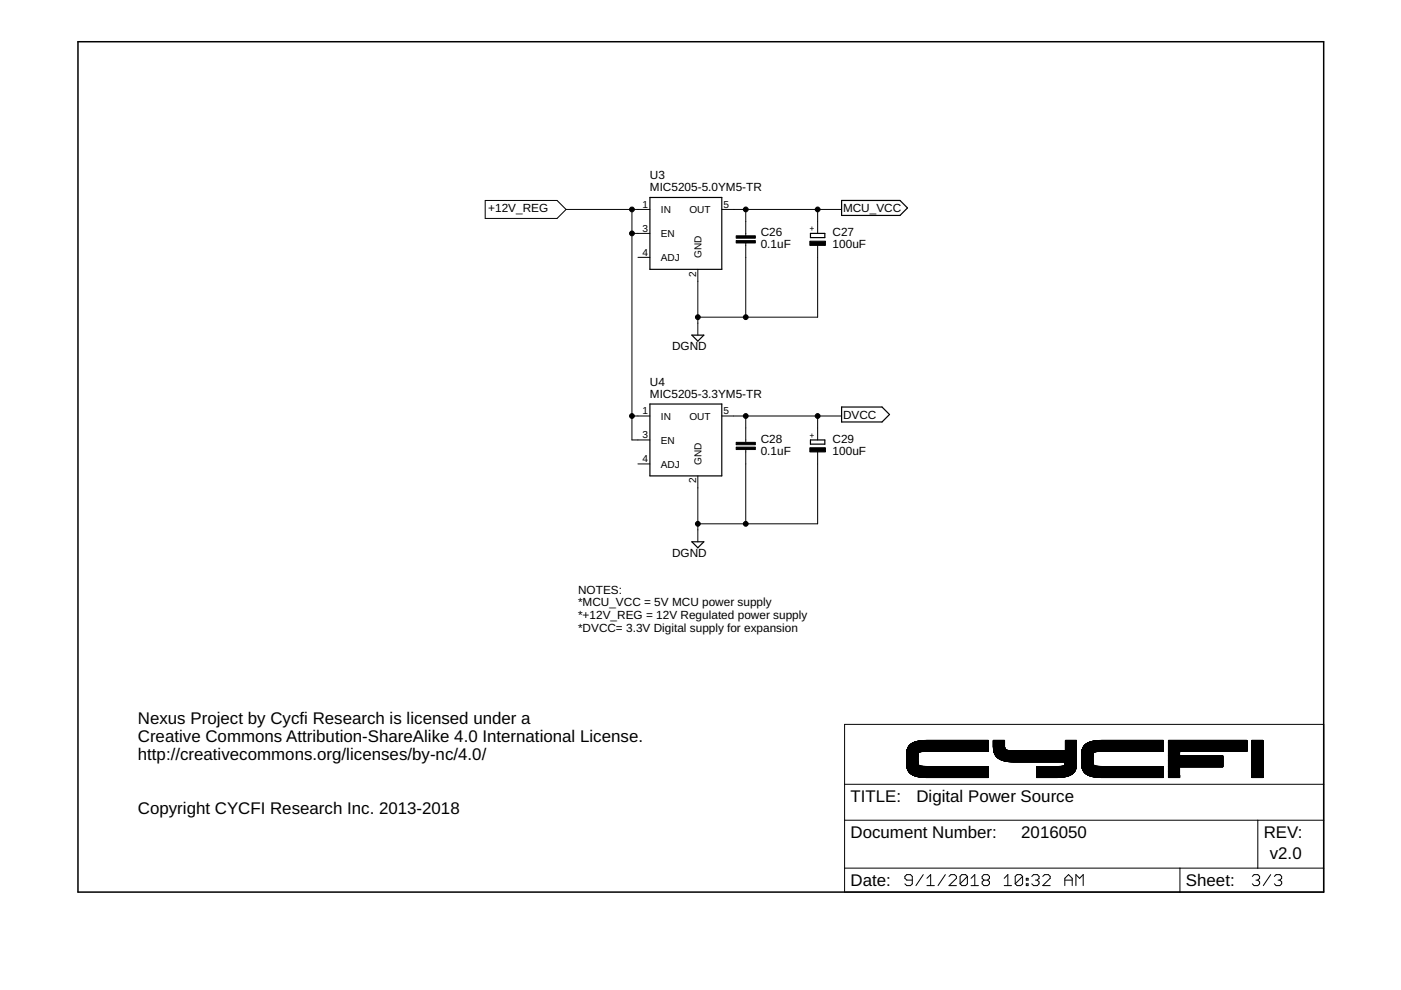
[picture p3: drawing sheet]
<svg xmlns="http://www.w3.org/2000/svg" width="297mm" height="210mm" viewBox="0 0 297 210" stroke-linecap="round" stroke-linejoin="round" font-family="sans-serif">
<path d="M137.8 41.9h15.2v15.2h-15.2zM171.8 49.5h3.1v.9h-3.1zM178.4 42.5h12.4l1.6 1.6-1.6 1.6h-12.4zM146.7 71.1h2.5l-1.2 1.2zM137.8 85.7h15.2v15.2h-15.2zM171.8 93.3h3.1v.9h-3.1zM178.4 86.3h8.6l1.6 1.6-1.6 1.6h-8.6zM146.7 114.9h2.5l-1.2 1.2z" fill="none" stroke="#000" stroke-width=".25"/>
<g fill="none" stroke="#000" stroke-width=".21">
<path d="M102.9 42.5h15.2l1.9 1.9-1.9 1.9h-15.2zM120 44.4h17.8M134 49.5h3.8M134 44.4v48.9h3.8M135.3 54.6h2.5M148 57.1v14M153 44.4h25.4M158.1 44.4v5.6M158.1 51.5v15.7M173.4 44.4v5.1M173.4 52v15.2h-25.4M134 88.2h3.8"/>
<path d="M135.3 98.4h2.5M153 88.2h25.4M158.1 88.2v5.6M158.1 95.3v15.8M173.4 88.2v5.1M173.4 95.8v15.3h-25.4M148 100.9v14M179.1 153.6h101.5v35.5h-101.5zM192.2 160h2.4M192.2 159.9h2.4M192.2 159.8h2.5M192.3 159.3h17.2"/>
<path d="M192.3 159.2h17.2M192.3 159.1h17.2M192.3 159h17.2M192.3 158.9h17.2M192.4 158.9h17.1M192.4 158.8h17.1M192.4 158.7h17.1M192.4 158.6h17.1M192.5 158.6h17M192.5 158.5h17M192.6 158.4h16.9M192.6 158.3h16.9"/>
<path d="M192.7 158.2h16.8M192.7 158.1h16.8M192.8 158.1h16.7M192.8 158h16.7M192.9 158h16.6M193 157.9h16.5M193.1 157.8h16.4M193.2 157.7h16.3M193.3 157.6h16.2M193.4 157.6h16.1M193.5 157.5h16M193.7 157.4h15.8"/>
<path d="M193.8 157.4h15.7M194 157.3h15.5M194.1 157.3h15.4M194.3 157.2h15.2M194.4 157.2h15.1M194.7 159.9h-2.5M194.7 159.7l-2.5 .1M194.7 159.7h-2.5M194.7 159.6l-2.5 .1M194.7 157.1h14.8M194.8 159.6h-2.6M194.8 159.5l-2.6 .1"/>
<path d="M194.9 159.5h-2.7M195 157.1h14.5M195.1 159.4h-2.8M195.4 159.4h-3.1M195.6 157h13.9M196.4 157h13.1M209.5 159.3h-17.2M210.6 158.4h2.4M210.6 158.3h2.4M210.6 158.2h2.4M210.6 158.1h2.4M210.6 158h2.4"/>
<path d="M210.6 157.9h2.4M210.6 157.8h2.4M210.6 157.7h2.4M210.6 157.6h2.4M210.6 157.5h2.4M210.6 157.4h2.4M210.6 157.3h2.4M210.6 157.2h2.4M210.6 157.1h2.4M210.6 157h2.4M210.6 158.8h2.6M210.6 158.7l2.5 .1"/>
<path d="M210.6 158.7h2.5M210.6 158.6l2.5 .1M210.6 158.6h2.4M210.6 158.5l2.4 .1M210.6 158.5h2.4M210.7 159h2.7M210.7 158.9l2.7 .1M210.7 158.9h2.6M210.7 158.8l2.5 .1M210.7 159.1h3.2M210.7 159l3 .1M210.7 159.2h17.5"/>
<path d="M210.7 159.3h17.5M210.7 159.4h17.5M210.8 159.5h17.4M210.8 159.4h17.4M210.8 159.6h17.4M210.8 159.7h17.4M210.9 159.8h17.3M210.9 159.7h17.3M210.9 159.9h17.3M210.9 160h17.3M211 160h17.2M225.9 159.1h2.3"/>
<path d="M225.9 159h2.3M225.9 158.9h2.3M225.9 158.8h2.3M225.9 158.7h2.3M225.9 158.6h2.3M225.9 158.5h2.3M225.9 158.4h2.3M225.9 158.3h2.3M225.9 158.2h2.3M225.9 158.1h2.3M225.9 158h2.3M225.9 157.9h2.3"/>
<path d="M225.9 157.8h2.3M225.9 157.7h2.3M225.9 157.6h2.3M225.9 157.5h2.3M225.9 157.4h2.3M225.9 157.3h2.3M225.9 157.2h2.3M225.9 157.1h2.3M225.9 157h2.3M229.3 160h2.4M229.3 160h2.5M229.3 159.9h2.5"/>
<path d="M229.3 159.8h2.5M229.3 159.7h2.5M229.4 159.3h17.2M229.4 159.2h17.2M229.4 159.1h17.2M229.4 159h17.2M229.4 158.9h17.2M229.5 158.9h17.1M229.5 158.8h17.1M229.5 158.7h17.1M229.6 158.6h17M229.6 158.5h17"/>
<path d="M229.7 158.4h16.9M229.7 158.3h16.9M229.8 158.2h16.8M229.8 158.1h16.8M229.9 158.1h16.7M230 158h16.6M230 157.9h16.6M230.1 157.9h16.5M230.2 157.8h16.4M230.3 157.8h16.3M230.3 157.7h16.3M230.4 157.6h16.2"/>
<path d="M230.5 157.6h16.1M230.6 157.5h16M230.7 157.5h15.9M230.8 157.4h15.8M230.9 157.4h15.7M231.1 157.3h15.5M231.2 157.3h15.4M231.4 157.2h15.2M231.6 157.2h15M231.8 159.9h-2.5M231.8 159.7h-2.5M231.9 159.6l-2.6 .1"/>
<path d="M231.9 157.1h14.7M231.9 159.6h-2.6M231.9 159.5l-2.5 .1M232.1 159.5h-2.7M232.1 157.1h14.5M232.2 159.4h-2.8M232.5 159.4h-3.1M232.7 157h13.9M233.6 157h13M246.6 159.3h-17.2M247.7 160h2.4M247.7 159.9h2.4"/>
<path d="M247.7 159.8h2.4M247.7 159.7h2.4M247.7 159.6h2.4M247.7 159.5h2.4M247.7 159.4h2.4M247.7 159.3h16.7M247.7 159.2h16.7M247.7 159.1h16.7M247.7 159h16.7M247.7 158.9h16.7M247.7 158.8h16.7M247.7 158.7h16.7"/>
<path d="M247.7 158.6h16.7M247.7 158.5h16.7M247.7 158.4h16.7M247.7 158.3h16.7M247.7 158.2h16.7M247.7 158.1h16.7M247.7 158h16.7M247.7 157.9h16.7M247.7 157.8h16.7M247.7 157.7h16.7M247.7 157.6h16.7M247.7 157.5h16.7"/>
<path d="M247.7 157.4h16.7M247.7 157.3h16.7M247.7 157.2h16.7M247.7 157.1h16.7M247.7 157h16.7M264.4 159.3h-16.7M265.4 160h2.4M265.4 159.9h2.4M265.4 159.8h2.4M265.4 159.7h2.4M265.4 159.6h2.4M265.4 159.5h2.4"/>
<path d="M265.4 159.4h2.4M265.4 159.3h2.4M265.4 159.2h2.4M265.4 159.1h2.4M265.4 159h2.4M265.4 158.9h2.4M265.4 158.8h2.4M265.4 158.7h2.4M265.4 158.6h2.4M265.4 158.5h2.4M265.4 158.4h2.4M265.4 158.3h2.4"/>
<path d="M265.4 158.2h2.4M265.4 158.1h2.4M265.4 158h2.4M265.4 157.9h2.4M265.4 157.8h2.4M265.4 157.7h2.4M265.4 157.6h2.4M265.4 157.5h2.4M265.4 157.4h2.4M265.4 157.3h2.4M265.4 157.2h2.4M265.4 157.1h2.4"/>
<path d="M265.4 157h2.4M179.1 173.9h101.5M179.1 166.3h101.5M192.2 162.3l2.8 .1M192.2 162.3h2.7M192.2 162.2l2.6 .1M192.2 162.2h2.6M192.2 162.1l2.5 .1M192.2 162.1h2.5M192.2 162h2.5M192.2 161.9h2.4M192.2 161.8h2.4"/>
<path d="M192.2 161.7h2.4M192.2 161.6h2.4M192.2 161.5h2.4M192.2 161.4h2.4M192.2 161.3h2.4M192.2 161.2h2.4M192.2 161.1h2.4M192.2 161h2.4M192.2 160.9h2.4M192.2 160.8h2.4M192.2 160.7h2.4M192.2 160.6h2.4"/>
<path d="M192.2 160.5h2.4M192.2 160.4h2.4M192.2 160.3h2.4M192.2 160.2h2.4M192.2 160.1h2.4M192.3 162.5h17.2M192.3 162.5h3.5M192.3 162.4h3.1M192.3 162.7h17.2M192.3 162.6h17.2M192.3 162.8h17.2M192.3 162.9h17.2"/>
<path d="M192.4 163h17.1M192.4 163.1h17.1M192.4 163.2h17.1M192.5 163.2h17M192.5 163.3h17M192.6 163.4h16.9M192.6 163.5h16.9M192.6 163.6h16.9M192.7 163.6h16.8M192.7 163.7h16.8M192.8 163.7h16.7M192.8 163.8h16.7"/>
<path d="M192.9 163.9h16.6M193 163.9h16.5M193 164h16.5M193.1 164h16.4M193.1 164.1h16.4M193.2 164.1h16.3M193.3 164.2h16.2M193.4 164.3h16.1M193.5 164.3h16M193.6 164.4h15.9M193.7 164.4h15.8M193.8 164.5h15.7"/>
<path d="M194 164.5h15.5M194.1 164.6h15.4M194.3 164.6h15.2M194.5 164.7h15M194.6 160.3h-2.4M194.6 160.1h-2.4M194.7 164.7h14.8M195.1 164.8h14.4M195.6 164.8h13.9M211 160.1h17.2M211.1 160.2h17.1M211.2 160.3h17"/>
<path d="M211.2 160.4h17M211.3 160.4h16.9M211.3 160.5h16.9M211.4 160.5h16.8M211.4 160.6h16.8M211.5 160.6h16.7M211.6 160.7h16.6M211.7 160.8h16.5M211.8 160.8h16.4M211.9 160.9h16.3M211.9 161h16.3M212.1 161h16.1"/>
<path d="M212.1 161.1h16.1M212.3 161.1h15.9M212.4 161.2h15.8M212.6 161.2h15.6M212.7 161.3h15.5M212.9 161.3h15.3M213.1 161.4h15.1M213.4 161.4h14.8M213.7 161.5h14.5M214.4 161.5h13.8M219.8 163.5h8.1M219.8 163.4h8.1"/>
<path d="M219.8 163.2h8.2M219.8 163h8.3M219.8 162.9h8.3M219.8 162.8h8.3M219.8 162.7h8.4M219.8 162.6h8.4M224.9 164.8l-5.1 .1M225 162.5h3.2M225.3 162.4h2.9M225.4 164.8h-5.6M225.6 162.4h2.6M225.6 162.3h2.6"/>
<path d="M225.7 162.3h2.5M225.7 162.2h2.5M225.8 164.7l-6 .1M225.8 162.1h2.4M225.8 162h2.4M225.8 161.9h2.4M225.8 161.8h2.4M225.8 161.7h2.4M225.8 161.6h2.4M225.9 164.7h-6.1M226.2 164.6l-6.4 .1M226.4 164.6h-6.6"/>
<path d="M226.5 164.5h-6.7M226.7 164.5h-6.9M226.8 164.4h-7M226.9 164.4h-7.1M227 164.3h-7.2M227.1 164.3h-7.3M227.2 164.2h-7.4M227.2 164.1l-7.4 .1M227.4 164.1h-7.6M227.4 164l-7.6 .1M227.5 164h-7.7M227.5 163.9l-7.7 .1"/>
<path d="M227.6 163.9h-7.8M227.6 163.8l-7.8 .1M227.7 163.8h-7.9M227.7 163.7h-7.9M227.8 163.7h-8M227.8 163.6h-8M227.9 163.6h-8.1M227.9 163.4l-8.1 .1M228 163.3l-8.2 .1M228 163.3h-8.2M228 163.2l-8.2 .1M228 163.1l-8.2 .1"/>
<path d="M228.1 163.1h-8.3M228.1 163h-8.3M228.1 162.9h-8.3M228.2 162.7l-8.4 .1M228.2 162.6h-8.4M228.2 162.5h-8.4M229.3 162.2l2.6 .1M229.3 162.2h2.6M229.3 162.1l2.6 .1M229.3 162.1h2.5M229.3 162l2.5 .1M229.3 162h2.5"/>
<path d="M229.3 161.9h2.5M229.3 161.8h2.4M229.3 161.7h2.4M229.3 161.6h2.4M229.3 161.5h2.4M229.3 161.4h2.4M229.3 161.3h2.4M229.3 161.2h2.4M229.3 161.1h2.4M229.3 161h2.4M229.3 160.9h2.4M229.3 160.8h2.4"/>
<path d="M229.3 160.7h2.4M229.3 160.6h2.4M229.3 160.5h2.4M229.3 160.4h2.4M229.3 160.3h2.4M229.3 160.2h2.4M229.3 160.1h2.4M229.4 162.5h17.2M229.4 162.5h3.5M229.4 162.4h3.1M229.4 162.3l2.7 .1M229.4 162.3h2.6"/>
<path d="M229.4 162.6h17.2M229.4 162.8h17.2M229.4 162.7h17.2M229.4 162.9h17.2M229.5 163h17.1M229.5 162.9h17.1M229.5 163.1h17.1M229.6 163.2h17M229.6 163.3h17M229.7 163.4h16.9M229.7 163.5h16.9M229.7 163.6h16.9"/>
<path d="M229.8 163.6h16.8M229.8 163.7h16.8M229.9 163.7h16.7M229.9 163.8h16.7M230 163.8h16.6M230 163.9h16.6M230.1 163.9h16.5M230.1 164h16.5M230.2 164h16.4M230.3 164.1h16.3M230.4 164.2h16.2M230.5 164.3h16.1"/>
<path d="M230.6 164.3h16M230.7 164.4h15.9M230.8 164.4h15.8M230.9 164.5h15.7M231.1 164.5h15.5M231.2 164.6h15.4M231.4 164.6h15.2M231.6 164.7h15M231.7 160.3h-2.4M231.8 164.7h14.8M232.2 164.8h14.4M232.7 164.8h13.9"/>
<path d="M247.7 164.8h2.4M247.7 164.7h2.4M247.7 164.6h2.4M247.7 164.5h2.4M247.7 164.4h2.4M247.7 164.3h2.4M247.7 164.2h2.4M247.7 164.1h2.4M247.7 164h2.4M247.7 163.9h2.4M247.7 163.8h2.4M247.7 163.7h2.4"/>
<path d="M247.7 163.6h2.4M247.7 163.5h2.4M247.7 163.4h2.4M247.7 163.3h2.4M247.7 163.2h2.4M247.7 163.1h2.4M247.7 163h2.4M247.7 162.9h2.4M247.7 162.8h2.4M247.7 162.7h2.4M247.7 162.6h11.5M247.7 162.5h11.5"/>
<path d="M247.7 162.4h11.5M247.7 162.3h11.5M247.7 162.2h11.5M247.7 162.1h11.5M247.7 162h11.5M247.7 161.9h11.5M247.7 161.8h11.5M247.7 161.7h11.5M247.7 161.6h11.5M247.7 161.5h11.5M247.7 161.4h11.5M247.7 161.3h11.5"/>
<path d="M247.7 161.2h11.5M247.7 161.1h11.5M247.7 161h11.5M247.7 160.9h11.5M247.7 160.8h11.5M247.7 160.7h11.5M247.7 160.6h11.5M247.7 160.5h11.5M247.7 160.4h11.5M247.7 160.3h11.5M247.7 160.2l11.5 .1M247.7 160.2h2.4"/>
<path d="M247.7 160.1h2.4M265.4 164.8h2.4M265.4 164.7h2.4M265.4 164.6h2.4M265.4 164.5h2.4M265.4 164.4h2.4M265.4 164.3h2.4M265.4 164.2h2.4M265.4 164.1h2.4M265.4 164h2.4M265.4 163.9h2.4M265.4 163.8h2.4"/>
<path d="M265.4 163.7h2.4M265.4 163.6h2.4M265.4 163.5h2.4M265.4 163.4h2.4M265.4 163.3h2.4M265.4 163.2h2.4M265.4 163.1h2.4M265.4 163h2.4M265.4 162.9h2.4M265.4 162.8h2.4M265.4 162.7h2.4M265.4 162.6h2.4"/>
<path d="M265.4 162.5h2.4M265.4 162.4h2.4M265.4 162.3h2.4M265.4 162.2h2.4M265.4 162.1h2.4M265.4 162h2.4M265.4 161.9h2.4M265.4 161.8h2.4M265.4 161.7h2.4M265.4 161.6h2.4M265.4 161.5h2.4M265.4 161.4h2.4"/>
<path d="M265.4 161.3h2.4M265.4 161.2h2.4M265.4 161.1h2.4M265.4 161h2.4M265.4 160.9h2.4M265.4 160.8h2.4M265.4 160.7h2.4M265.4 160.6h2.4M265.4 160.5h2.4M265.4 160.4h2.4M265.4 160.3h2.4M265.4 160.2h2.4"/>
<path d="M265.4 160.1h2.4M266.7 173.9v10.2M179.1 184.1h101.5M193.4 186.6h-1.1l-.4-.4v-.4l.4-.4h.7l.4 .4v1.6l-.4 .4h-.7l-.4-.4M195.7 185.4l-1.5 2.4M196.5 187.8h1.6M196.5 186.2l.8-.8v2.4M200.4 185.4l-1.5 2.4M201.2 185.8l.4-.4h.8l.4 .4v.4l-1.6 1.6h1.6M205.1 185.8v1.6l-.4 .4h-.8l-.3-.4M205.1 185.8l-.4-.4h-.8l-.3 .4v1.6M205.1 185.8l-1.5 1.6"/>
<path d="M205.9 187.8h1.6M205.9 186.2l.8-.8v2.4M208.6 186.6l-.4 .4v.4l.4 .4h.8l.4-.4v-.4l-.4-.4M208.6 186.6l-.4-.4v-.4l.4-.4h.8l.4 .4v.4l-.4 .4M208.6 186.6h.8M212.9 187.8h1.6M212.9 186.2l.8-.8v2.4M216.8 185.8v1.6l-.4 .4h-.8l-.4-.4M216.8 185.8l-.4-.4h-.8l-.4 .4v1.6M216.8 185.8l-1.6 1.6M217.6 187.4h.4v.4h-.4zM217.6 186.2h.4v.4h-.4z"/>
<path d="M218.8 185.8l.3-.4h.8l.4 .4v.4l-.4 .4M219.5 186.6h.4M219.9 186.6l.4 .4v.4l-.4 .4h-.8l-.3-.4M221.1 185.8l.4-.4h.8l.4 .4v.4l-1.6 1.6h1.6M225.8 186.6h1.5M225.8 187.8v-1.6l.7-.8 .8 .8v1.6M228.1 187.8v-2.4l.8 .8 .8-.8v2.4M250.2 184.1v5M265.5 185.8l.4-.4h.8l.4 .4v.4l-.4 .4M266.3 186.6h.4M266.7 186.6l.4 .4v.4l-.4 .4h-.8l-.4-.4M269.4 185.4l-1.6 2.4"/>
<path d="M270.2 185.8l.4-.4h.8l.3 .4v.4l-.3 .4M271 186.6h.4M271.4 186.6l.3 .4v.4l-.3 .4h-.8l-.4-.4"/>
</g>
<path d="M156.1 51h4v.5h-4zM156.1 50h4v.5h-4zM171.7 51.1h3.3v.9h-3.3zM156.1 94.8h4v.5h-4zM156.1 93.8h4v.5h-4zM171.7 94.9h3.3v.9h-3.3z" fill="#000" stroke="#000" stroke-width=".21"/>
<path d="M16.5 8.8h264.1v180.3h-264.1z" fill="none" stroke="#000" stroke-width=".32"/>
<g fill="#000" stroke="#000" stroke-width=".21">
<circle cx="134" cy="44.4" r=".51"/>
<circle cx="134" cy="49.5" r=".51"/>
<circle cx="158.1" cy="44.4" r=".51"/>
<circle cx="173.4" cy="44.4" r=".51"/>
<circle cx="148" cy="67.2" r=".51"/>
<circle cx="158.1" cy="67.2" r=".51"/>
<circle cx="134" cy="88.2" r=".51"/>
<circle cx="158.1" cy="88.2" r=".51"/>
<circle cx="173.4" cy="88.2" r=".51"/>
<circle cx="148" cy="111.1" r=".51"/>
<circle cx="158.1" cy="111.1" r=".51"/>
</g>
<g font-size="3.6">
<text x="29.2" y="153.6">Nexus Project by Cycfi Research is licensed under a</text>
<text x="29.2" y="157.4">Creative Commons Attribution-ShareAlike 4.0 International License.</text>
<text x="29.2" y="161.2">http://creativecommons.org/licenses/by-nc/4.0/</text>
<text x="29.2" y="172.6">Copyright CYCFI Research Inc. 2013-2018</text>
<text x="180.3" y="170.1">TITLE:</text>
<text x="194.3" y="170.1">Digital Power Source</text>
<text x="180.3" y="177.7">Document Number:</text>
<text x="216.5" y="177.7">2016050</text>
<text x="267.9" y="177.7">REV:</text>
<text x="269.2" y="182.2">v2.0</text>
<text x="180.3" y="187.9">Date:</text>
<text x="251.4" y="187.9">Sheet:</text>
</g>
<g font-size="2.5">
<text x="137.8" y="40.6">MIC5205-5.0YM5-TR</text>
<text x="137.8" y="38.1">U3</text>
<text x="103.5" y="45">+12V_REG</text>
<text x="178.7" y="45">MCU_VCC</text>
<text x="161.3" y="52.7">0.1uF</text>
<text x="161.3" y="50.1">C26</text>
<text x="176.5" y="52.7">100uF</text>
<text x="176.5" y="50.1">C27</text>
<text x="142.5" y="74.2">DGND</text>
<text x="137.8" y="81.9">U4</text>
<text x="137.8" y="84.4">MIC5205-3.3YM5-TR</text>
<text x="178.7" y="88.8">DVCC</text>
<text x="161.3" y="93.9">C28</text>
<text x="176.5" y="93.9">C29</text>
<text x="161.3" y="96.5">0.1uF</text>
<text x="176.5" y="96.5">100uF</text>
<text x="142.5" y="118">DGND</text>
<text x="122.6" y="125.9">NOTES:</text>
<text x="122.6" y="128.6">*MCU_VCC = 5V MCU power supply</text>
<text x="122.6" y="131.2">*+12V_REG = 12V Regulated power supply</text>
<text x="122.6" y="133.9">*DVCC= 3.3V Digital supply for expansion</text>
</g>
<g font-size="2.1">
<text x="136.3" y="44">1</text>
<text x="140.1" y="45.2">IN</text>
<text x="146.2" y="45.2">OUT</text>
<text x="153.4" y="44">5</text>
<text x="136.3" y="49.1">3</text>
<text x="140.1" y="50.2">EN</text>
<text x="136.3" y="54.2">4</text>
<text x="140.1" y="55.3">ADJ</text>
<text x="147.6" y="58.6" transform="rotate(-90 147.6 58.6)">2</text>
<text x="148.7" y="54.8" transform="rotate(-90 148.7 54.8)">GND</text>
<text x="136.3" y="87.9">1</text>
<text x="140.1" y="89">IN</text>
<text x="146.2" y="89">OUT</text>
<text x="153.4" y="87.9">5</text>
<text x="136.3" y="92.9">3</text>
<text x="140.1" y="94">EN</text>
<text x="136.3" y="98">4</text>
<text x="140.1" y="99.1">ADJ</text>
<text x="148.7" y="98.6" transform="rotate(-90 148.7 98.6)">GND</text>
<text x="147.6" y="102.4" transform="rotate(-90 147.6 102.4)">2</text>
</g>
<g font-size="1.8">
<text x="172.8" y="49.1" transform="rotate(-90 172.8 49.1)">+</text>
<text x="172.8" y="92.9" transform="rotate(-90 172.8 92.9)">+</text>
</g>
</svg>
